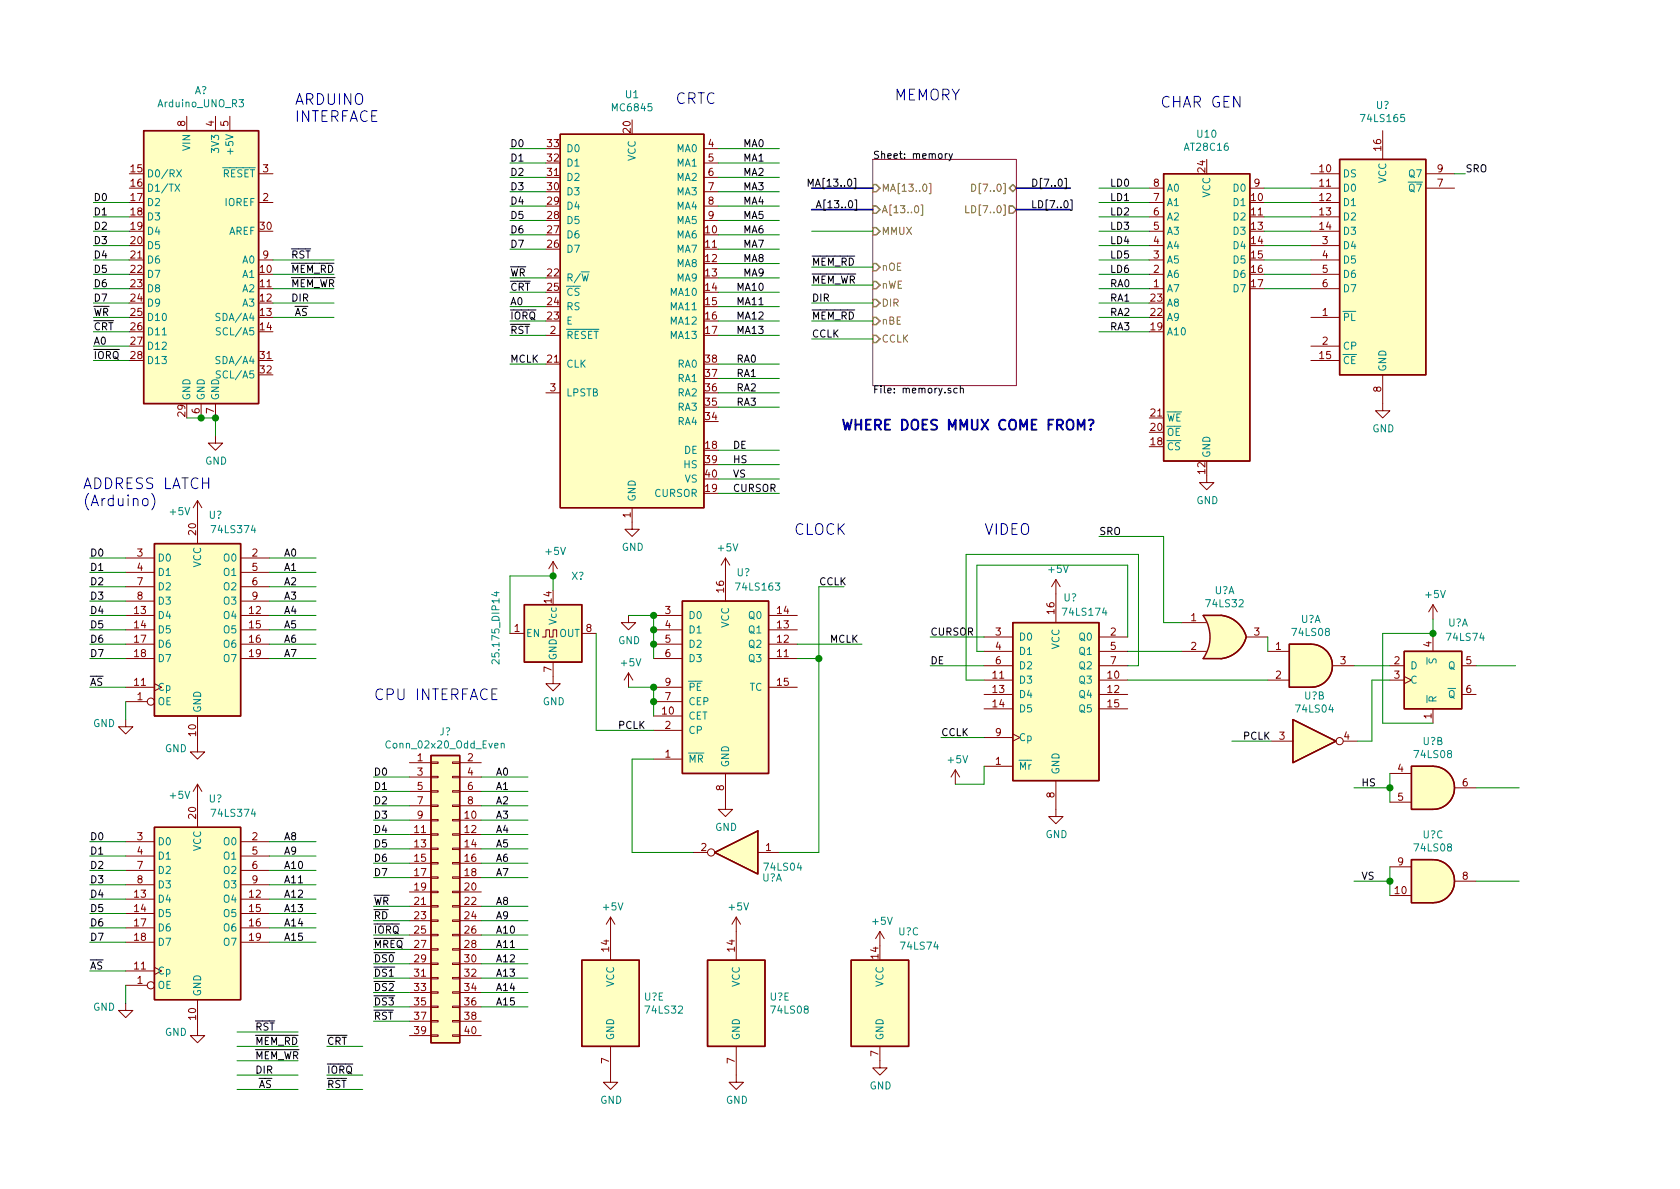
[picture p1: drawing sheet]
<svg xmlns="http://www.w3.org/2000/svg" width="297mm" height="210mm" viewBox="0 0 297 210" stroke-linecap="round" stroke-linejoin="round" font-family="sans-serif">
<path d="M154.3 28.2h25.4v40h-25.4z" fill="none" stroke="#840084" stroke-width=".18"/>
<path d="M142.9 32.9v-1.2l.4 .9 .5-.9v1.2M151.2 35.4h.3v1.8h-.3M167.1 27.2v.8M167.5 27.2l-.4 .2M167.8 27.2l.3 .8M168.4 27.2l-.4 1.1-.2 .1M188.2 31.5h.3v1.9h-.3M189.3 35.4h.3v1.8h-.3M169.2 68.7h-.3l-.3 .2 .2 .5h.4M169.8 68.8l.2-.1h.3v.8M169.8 68.2v1.3M68.6 171h1.2" fill="none" stroke="#000" stroke-width=".18"/>
<path d="M162.8 36.2h.3v1.9h-.3M164.3 32.4h.3v1.9h-.3M170.8 36.4v1.2h.6M171.8 32.6a.64 .64 0 0 1 .7 .6 .64 .64 0 0 1-.7 .6z" fill="none" stroke="#848400" stroke-width=".18"/>
<path d="M154.3 32.6h.6l.7 .7-.7 .6h-.6zM154.3 36.4h.6l.7 .7-.7 .6h-.6zM178.4 33.3l.7-.7 .6 .7-.6 .6zM178.4 36.4h.7l.6 .7-.6 .6h-.7zM154.3 40.3h.6l.7 .6-.7 .6h-.6zM154.3 46.6h.6l.7 .6-.7 .7h-.6zM154.3 49.8h.6l.7 .6-.7 .6h-.6zM154.3 53h.6l.7 .6-.7 .6h-.6zM154.3 56.1h.6l.7 .7-.7 .6h-.6zM154.3 59.3h.6l.7 .6-.7 .7h-.6z" fill="none" stroke="#848400" stroke-width=".25"/>
<g fill="none" stroke="#840000" stroke-width=".18">
<path d="M33 20.6v2.5M38.1 20.6v2.5M40.6 20.6v2.5M45.7 30.7h2.6M45.7 35.8h2.6M124.5 26.3h2.5M124.5 28.8h2.5M124.5 31.4h2.5M124.5 33.9h2.5M124.5 36.4h2.5M124.5 39h2.5M203.2 33.3h2.5"/>
<path d="M203.2 35.8h2.5M203.2 38.3h2.5M221 33.3h2.5M231.8 30.7h5.1M231.8 33.3h5.1M231.8 35.8h5.1M231.8 38.3h5.1M244.5 23.1v5.1M252.1 30.7h5.1M252.1 33.3h5.1M45.7 46h2.6M96.5 59.3h2.6"/>
<path d="M203.2 40.9h2.5M203.2 43.4h2.5M203.2 46h2.5M203.2 48.5h2.5M203.2 51h2.5M231.8 56.1h5.1M231.8 40.9h5.1M231.8 43.4h5.1M231.8 46h5.1M231.8 48.5h5.1M231.8 51h5.1M35.6 71.4v2.5"/>
<path d="M38.1 77.1v1.3h1.3l-1.3 1.2-1.3-1.2h1.3M38.1 71.4v2.5M96.5 69.5h2.6M231.8 63.7h5.1M231.8 61.2h5.1M244.5 66.3v6.3h1.2l-1.2 1.3-1.3-1.3h1.3M22.2 98.7h5.1M34.9 88.5v7.6M34.9 88.5l-.7 1.3M34.9 88.5l.8 1.3M42.5 98.7h5.1M97.8 99.3v2.5"/>
<path d="M97.8 99.3l-.8 1.3M97.8 99.3l.8 1.3M111.8 89.8v3.8h1.2l-1.2 1.3-1.3-1.3h1.3M128.3 98.7v7.6M128.3 98.7l-.8 1.2M128.3 98.7l.7 1.2M213.4 84.1v1.2h1.2l-1.2 1.3-1.3-1.3h1.3M22.2 116.5h5.1M22.2 113.9h5.1M22.2 111.4h5.1M22.2 108.8h5.1M22.2 101.2h5.1"/>
<path d="M22.2 103.8h5.1M22.2 106.3h5.1M42.5 116.5h5.1M42.5 113.9h5.1M42.5 111.4h5.1M42.5 108.8h5.1M42.5 101.2h5.1M42.5 103.8h5.1M42.5 106.3h5.1M90.2 112h2.5M95.9 112.6h.6v-1.2h.7v1.2h.6v-1.2h.6v1.2M97.8 117.1v3.8h1.3l-1.3 1.3-1.3-1.3h1.3"/>
<path d="M102.9 112h2.5M111.1 108.8v1.3h1.3l-1.3 1.3-1.2-1.3h1.2M111.1 119l-.7 1.3M111.1 119v2.5M111.1 119l.8 1.3M115.6 116.5h5M115.6 113.9h5M115.6 111.4h5M115.6 108.8h5M135.9 116.5h5.1M135.9 113.9h5.1M135.9 111.4h5.1"/>
<path d="M135.9 108.8h5.1M174 117.7h5.1M174 112.6h5.1M174 115.2h5.1M186.7 102.5l-.8 1.3M186.7 102.5v7.6M186.7 102.5l.8 1.3M194.3 117.7h5.1M194.3 112.6h5.1M194.3 115.2h5.1M208.9 115.2h4.3M208.9 110.1h4.3"/>
<path d="M220.3 112.6h3.9M224.2 115.2h3.8M235.6 117.7h3.8M245.7 117.7h2.6M248.3 119.6l1.3 .7-1.3 .6M253.4 106.9l-.8 1.3M253.4 106.9v2.6M253.4 112.6v2.6M253.4 106.9l.7 1.3M258.4 117.7h2.6M22.2 127.2v1.3h1.3l-1.3 1.3-1.2-1.3h1.2M22.2 121.5h5.1"/>
<path d="M22.2 124.1h3.8M34.9 126.6v6.4h1.3l-1.3 1.2-1.2-1.2h1.2M34.9 138.7l-.7 1.2M34.9 138.7v7.6M34.9 138.7l.8 1.2M72.4 134.9h3.8M72.4 137.4h3.8M72.4 139.9h3.8M76.2 139.8h1.3v.3h-1.3zM76.2 137.3h1.3v.2h-1.3zM76.2 134.7h1.3v.3h-1.3zM80 139.8h1.3v.3h-1.3z"/>
<path d="M80 137.3h1.3v.2h-1.3zM80 134.7h1.3v.3h-1.3zM81.3 134.9h3.8M81.3 137.4h3.8M81.3 139.9h3.8M115.6 134.2h5M115.6 126.6h5M115.6 121.5h5M115.6 129.2h5M115.6 124.1h5M128.3 136.8v6.3h1.2l-1.2 1.3-1.3-1.3h1.3M135.9 121.5h5.1"/>
<path d="M168.9 136.1l-.8 1.3M168.9 136.1v2.6M168.9 136.1l.8 1.3M174 120.3h5.1M174 122.8h5.1M174 135.5h5.1M174 125.3h5.1M174 130.4h5.1M179.1 129.8l1.2 .6-1.2 .7M186.7 138v6.4h1.3l-1.3 1.3-1.3-1.3h1.3M194.3 120.3h5.1M194.3 122.8h5.1"/>
<path d="M194.3 125.3h5.1M224.2 120.3h3.8M224.8 131.1h3.8M237.5 131.1h2.5M245.7 120.3h2.6M245.7 136.8h3.9M253.4 125.3v2.6M257.2 139.3h3.8M258.4 122.8h2.6M22.2 159h5.1M22.2 148.8h5.1M22.2 151.4h5.1"/>
<path d="M22.2 153.9h5.1M22.2 156.5h5.1M42.5 159h5.1M42.5 148.8h5.1M42.5 151.4h5.1M42.5 153.9h5.1M42.5 156.5h5.1M72.4 145h3.8M72.4 147.6h3.8M72.4 150.1h3.8M72.4 152.6h3.8M72.4 155.2h3.8"/>
<path d="M72.4 157.7h3.8M72.4 142.5h3.8M76.2 155.1h1.3v.2h-1.3zM76.2 152.5h1.3v.3h-1.3zM76.2 150h1.3v.2h-1.3zM76.2 147.4h1.3v.3h-1.3zM76.2 157.6h1.3v.3h-1.3zM76.2 144.9h1.3v.3h-1.3zM76.2 142.4h1.3v.2h-1.3zM80 155.1h1.3v.2h-1.3zM80 152.5h1.3v.3h-1.3zM80 150h1.3v.2h-1.3z"/>
<path d="M80 147.4h1.3v.3h-1.3zM80 157.6h1.3v.3h-1.3zM80 144.9h1.3v.3h-1.3zM80 142.4h1.3v.2h-1.3zM81.3 145h3.8M81.3 147.6h3.8M81.3 150.1h3.8M81.3 152.6h3.8M81.3 155.2h3.8M81.3 157.7h3.8M81.3 142.5h3.8M122.6 150.7h2.5"/>
<path d="M134 150.7h3.8M245.7 158.4h3.9M245.7 153.3h3.9M245.7 141.9h3.9M257.2 155.8h3.8M22.2 177.4v1.3h1.3l-1.3 1.3-1.2-1.3h1.2M22.2 174.2h3.8M22.2 171.7h5.1M22.2 161.5h5.1M22.2 164.1h5.1M22.2 166.6h5.1M34.9 176.8v6.3h1.3l-1.3 1.3-1.2-1.3h1.2"/>
<path d="M42.5 161.5h5.1M42.5 164.1h5.1M42.5 166.6h5.1M72.4 160.3h3.8M72.4 162.8h3.8M72.4 165.3h3.8M72.4 167.9h3.8M72.4 170.4h3.8M72.4 173h3.8M72.4 175.5h3.8M72.4 178h3.8M76.2 162.7h1.3v.2h-1.3z"/>
<path d="M76.2 165.2h1.3v.3h-1.3zM76.2 167.8h1.3v.2h-1.3zM76.2 170.3h1.3v.3h-1.3zM76.2 172.8h1.3v.3h-1.3zM76.2 175.4h1.3v.2h-1.3zM76.2 177.9h1.3v.3h-1.3zM76.2 160.1h1.3v.3h-1.3zM80 162.7h1.3v.2h-1.3zM80 165.2h1.3v.3h-1.3zM80 167.8h1.3v.2h-1.3zM80 170.3h1.3v.3h-1.3zM80 172.8h1.3v.3h-1.3z"/>
<path d="M80 175.4h1.3v.2h-1.3zM80 177.9h1.3v.3h-1.3zM80 160.1h1.3v.3h-1.3zM81.3 160.3h3.8M81.3 162.8h3.8M81.3 165.3h3.8M81.3 167.9h3.8M81.3 170.4h3.8M81.3 173h3.8M81.3 175.5h3.8M81.3 178h3.8M107.9 162.2v7.6"/>
<path d="M107.9 162.2l-.7 1.2M107.9 162.2l.8 1.2M130.2 162.2v7.6M130.2 162.2l-.8 1.2M130.2 162.2l.7 1.2M155.6 164.7v2.6M155.6 164.7l-.8 1.3M155.6 164.7l.7 1.3M72.4 180.6h3.8M72.4 183.1h3.8M76.2 180.5h1.3v.2h-1.3zM76.2 183h1.3v.3h-1.3z"/>
<path d="M80 180.5h1.3v.2h-1.3zM80 183h1.3v.3h-1.3zM81.3 180.6h3.8M81.3 183.1h3.8M107.9 185v6.4h1.3l-1.3 1.3-1.2-1.3h1.2M130.2 185v6.4h1.2l-1.2 1.3-1.3-1.3h1.3M155.6 185v3.8h1.2l-1.2 1.3-1.3-1.3h1.3"/>
<circle cx="26.7" cy="124.1" r=".63"/>
<circle cx="236.9" cy="131.1" r=".63"/>
<circle cx="125.7" cy="150.7" r=".63"/>
<circle cx="26.7" cy="174.2" r=".63"/>
</g>
<g fill="#ffffc2" stroke="#ffffc2" stroke-width=".18">
<path d="M102.9 169.8h10.1v15.2h-10.1z"/>
<path d="M99.1 23.7h25.4v66.1h-25.4z"/>
<path d="M76.2 133.6h5.1v50.8h-5.1z"/>
<path d="M236.9 28.2h15.2v38.1h-15.2z"/>
<path d="M248.3 115.2h10.1v10.1h-10.1z"/>
<path d="M179.1 110.1h15.2v27.9h-15.2z"/>
<path d="M92.7 106.9h10.2v10.2h-10.2z"/>
<path d="M120.6 106.3h15.3v30.5h-15.3z"/>
<path d="M27.3 96.1h15.2v30.5h-15.2z"/>
<path d="M27.3 146.3h15.2v30.5h-15.2z"/>
<path d="M150.5 169.8h10.2v15.2h-10.2z"/>
<path d="M253.4 152a3.8 3.8 0 0 1 3.8 3.8 3.8 3.8 0 0 1-3.8 3.8z"/>
<path d="M249.6 152h3.8v7.6h-3.8z"/>
<path d="M126.4 150.7l7.6-3.8v7.7z"/>
<path d="M205.7 30.7h15.3v50.8h-15.3z"/>
<path d="M253.4 135.5a3.8 3.8 0 0 1 3.8 3.8 3.8 3.8 0 0 1-3.8 3.8z"/>
<path d="M249.6 135.5h3.8v7.6h-3.8z"/>
<path d="M125.1 169.8h10.2v15.2h-10.2z"/>
<path d="M25.4 23.1h20.3v48.3h-20.3z"/>
<path d="M228.6 127.2l7.6 3.9-7.6 3.8z"/>
<path d="M231.8 113.9a3.8 3.8 0 0 1 3.8 3.8 3.8 3.8 0 0 1-3.8 3.8z"/>
<path d="M228 113.9h3.8v7.6h-3.8z"/>
<path d="M215.9 108.8a5.2 5.2 0 0 1 4.4 3.8l-5 1.4z"/>
<path d="M215.3 111.3l5 1.4a5.2 5.2 0 0 1-4.4 3.8z"/>
<path d="M212.7 116.5h3.2z"/>
<path d="M212.7 108.8h3.2z"/>
<path d="M212.7 108.8h3.2v7.7h-3.2a6.7 6.7 0 0 0 0-7.7z"/>
</g>
<g fill="none" stroke="#840000" stroke-width=".25">
<path d="M25.4 23.1h20.3v48.3h-20.3zM99.1 23.7h25.4v66.1h-25.4zM205.7 30.7h15.3v50.8h-15.3zM236.9 28.2h15.2v38.1h-15.2zM27.3 96.1h15.2v30.5h-15.2zM92.7 106.9h10.2v10.2h-10.2zM120.6 106.3h15.3v30.5h-15.3zM179.1 110.1h15.2v27.9h-15.2zM212.7 108.8h3.2a5.2 5.2 0 0 1 4.4 3.8M212.8 108.9a6.6 6.6 0 0 1 0 7.5M220.3 112.7a5.2 5.2 0 0 1-4.4 3.8h-3.2M228 113.9h3.8a3.8 3.8 0 0 1 3.8 3.8 3.8 3.8 0 0 1-3.8 3.8h-3.8z"/>
<path d="M248.3 115.2h10.1v10.1h-10.1zM76.2 133.6h5.1v50.8h-5.1zM228.6 127.2l7.6 3.9-7.6 3.8zM249.6 135.5h3.8a3.8 3.8 0 0 1 3.8 3.8 3.8 3.8 0 0 1-3.8 3.8h-3.8zM27.3 146.3h15.2v30.5h-15.2zM126.4 150.7l7.6-3.8v7.7zM249.6 152h3.8a3.8 3.8 0 0 1 3.8 3.8 3.8 3.8 0 0 1-3.8 3.8h-3.8zM102.9 169.8h10.1v15.2h-10.1zM125.1 169.8h10.2v15.2h-10.2zM150.5 169.8h10.2v15.2h-10.2z"/>
</g>
<g fill="none" stroke="#008484" stroke-width=".18">
<path d="M42.3 17.6h.8l-.5 .5 .4 .1 .1 .5-.3 .2-.5-.1M30.9 32.6l.9 1.2M31.2 30l.9 1.3M31.8 32.6l-.9 1.2M32.1 30l-.9 1.3M38.9 55.5l-.5-.1-.2 .1 .1 .5 .5 .2 .1 .3-.2 .2-.5-.1M39 58h-.5l-.2 .1v.3l.5 .3 .2 .3-.3 .2h-.5M102.7 48.1h1.5M38.9 63.1l-.5-.1-.2 .2 .1 .4 .5 .2 .1 .3-.2 .2h-.5M39 65.7l-.5-.1-.2 .1v.4l.5 .2 .2 .3-.3 .2h-.5M87.4 104.8h.8M87.8 104.6v.8l-.9-.3"/>
<path d="M88.2 116.7v.7l-.7-.7h-.2l-.3 .2 .1 .5M88.6 131.6l.2-.2 .3 .1 .1 .8M88.6 131.4v.9"/>
</g>
<path d="M143.5 33.3h10.8M143.5 37.1h10.8M179.7 33.3h9.5M179.7 37.1h9.5" fill="none" stroke="#000084" stroke-width=".3"/>
<g fill="none" stroke="#008400" stroke-width=".18">
<path d="M16.5 35.8h6.4M16.5 38.3h6.4M90.2 26.3h6.3M90.2 28.8h6.3M90.2 31.4h6.3M90.2 33.9h6.3M90.2 36.4h6.3M90.2 39h6.3M127 26.3h10.8M127 28.8h10.8M127 31.4h10.8M127 33.9h10.8"/>
<path d="M127 36.4h10.8M127 39h10.8M194.3 35.8h8.9M194.3 38.3h8.9M194.3 33.3h8.9M223.5 35.8h8.3M223.5 38.3h8.3M223.5 33.3h8.3M257.2 30.7h1.9M16.5 51h6.4M16.5 48.5h6.4M16.5 46h6.4"/>
<path d="M16.5 43.4h6.4M16.5 40.9h6.4M16.5 53.6h6.4M16.5 56.1h6.4M16.5 58.7h6.4M48.3 51h10.8M48.3 48.5h10.8M48.3 46h10.8M48.3 53.6h10.8M48.3 56.1h10.8M90.2 56.8h6.3M90.2 59.3h6.3"/>
<path d="M90.2 41.5h6.3M90.2 44.1h6.3M90.2 49.1h6.3M90.2 51.7h6.3M90.2 54.2h6.3M127 56.8h10.8M127 59.3h10.8M127 41.5h10.8M127 44.1h10.8M127 46.6h10.8M127 49.1h10.8M127 51.7h10.8"/>
<path d="M127 54.2h10.8M143.5 59.9h10.8M143.5 50.4h10.8M143.5 47.2h10.8M143.5 56.8h10.8M143.5 40.9h10.8M143.5 53.6h10.8M194.3 51h8.9M194.3 48.5h8.9M194.3 46h8.9M194.3 43.4h8.9M194.3 40.9h8.9"/>
<path d="M194.3 53.6h8.9M194.3 56.1h8.9M194.3 58.7h8.9M223.5 51h8.3M223.5 48.5h8.3M223.5 46h8.3M223.5 43.4h8.3M223.5 40.9h8.3M16.5 61.2h6.4M16.5 63.7h6.4M33 73.9h5.1v3.2M90.2 64.4h6.3"/>
<path d="M127 64.4h10.8M127 66.9h10.8M127 69.5h10.8M127 72h10.8M127 79.6h10.8M15.9 98.7h6.3M47.6 98.7h8.3M127 84.7h10.8M127 82.2h10.8M127 87.2h10.8M194.3 94.9h11.4v15.2h3.2M15.9 101.2h6.3"/>
<path d="M15.9 103.8h6.3M15.9 106.3h6.3M15.9 108.8h6.3M15.9 111.4h6.3M15.9 113.9h6.3M15.9 116.5h6.3M47.6 101.2h8.3M47.6 103.8h8.3M47.6 106.3h8.3M47.6 108.8h8.3M47.6 111.4h8.3M47.6 113.9h8.3"/>
<path d="M47.6 116.5h8.3M97.8 104.4v-2.6h-7.6v10.2M105.4 112v17.2h10.2M111.1 108.8h4.5v7.7M141 113.9h11.4M141 116.5h3.8M149.2 103.8h-4.4v46.9h-7M164.5 117.7h9.5M164.5 112.6h9.5M199.4 112.6v-12.7h-26.7v15.3h1.3M199.4 115.2h9.5M199.4 117.7h1.9v-19.7h-30.5v22.3h3.2"/>
<path d="M224.2 112.6v2.6M239.4 117.7h6.3M253.4 112h-8.9v15.9h8.9M253.4 109.5v3.1M261 117.7h7M15.9 121.5h6.3M22.2 124.1v3.1M66 139.9h6.4M66 137.4h6.4M85.1 139.9h8.2M85.1 137.4h8.2M111.1 121.5h4.5v5.1"/>
<path d="M115.6 134.2h-3.8v16.5h10.8M166.4 130.4h7.6M174 135.5v3.2h-5.1M199.4 120.3h24.8M217.8 131.1h7M239.4 139.3h6.3M245.7 120.3h-3.1v10.8h-2.6M245.7 136.8v5.1M261 139.3h7.6M15.9 159h6.3M15.9 153.9h6.3M15.9 148.8h6.3"/>
<path d="M15.9 151.4h6.3M15.9 156.5h6.3M47.6 159h8.3M47.6 153.9h8.3M47.6 148.8h8.3M47.6 151.4h8.3M47.6 156.5h8.3M66 152.6h6.4M66 150.1h6.4M66 155.2h6.4M66 147.6h6.4M66 145h6.4"/>
<path d="M66 142.5h6.4M85.1 152.6h8.2M85.1 150.1h8.2M85.1 155.2h8.2M85.1 147.6h8.2M85.1 145h8.2M85.1 142.5h8.2M239.4 155.8h6.3M245.7 153.3v5.1M261 155.8h7.6M15.9 171.7h6.3M15.9 161.5h6.3"/>
<path d="M15.9 164.1h6.3M15.9 166.6h6.3M22.2 174.2v3.2M47.6 161.5h8.3M47.6 164.1h8.3M47.6 166.6h8.3M66 175.5h6.4M66 178h6.4M66 165.3h6.4M66 173h6.4M66 170.4h6.4M66 167.9h6.4"/>
<path d="M66 162.8h6.4M66 160.3h6.4M85.1 175.5h8.2M85.1 178h8.2M85.1 165.3h8.2M85.1 173h8.2M85.1 170.4h8.2M85.1 167.9h8.2M85.1 162.8h8.2M85.1 160.3h8.2M41.9 192.7h10.8M41.9 190.1h10.8"/>
<path d="M41.9 185h10.8M41.9 182.5h10.8M41.9 187.6h10.8M57.8 192.7h6.3M57.8 190.1h6.3M57.8 185h6.3M66 180.6h6.4"/>
</g>
<path d="M26.8 87.2a2.16 2.16 0 0 1 0 3" fill="none" stroke="#0000c2" stroke-width=".18"/>
<path d="M192.5 74.3l.6-.1a.46 .46 0 0 1 .2 .5 .46 .46 0 0 1-.4 .4l-.1 .2M192.8 75.8v.2" fill="none" stroke="#0000c2" stroke-width=".36"/>
<g fill="#008400" stroke="#008400" stroke-width=".25">
<circle cx="35.6" cy="73.9" r=".51"/>
<circle cx="115.6" cy="113.9" r=".51"/>
<circle cx="115.6" cy="124.1" r=".51"/>
<circle cx="115.6" cy="121.5" r=".51"/>
<circle cx="115.6" cy="111.4" r=".51"/>
<circle cx="115.6" cy="108.8" r=".51"/>
<circle cx="144.8" cy="116.5" r=".51"/>
<circle cx="38.1" cy="73.9" r=".51"/>
<circle cx="97.8" cy="101.8" r=".51"/>
<circle cx="253.4" cy="112" r=".51"/>
<circle cx="245.7" cy="139.3" r=".51"/>
<circle cx="245.7" cy="155.8" r=".51"/>
</g>
<g font-size="2.7" fill="#0000c2">
<text x="158.1" y="17.8">MEMORY</text>
<text x="52.1" y="18.6">ARDUINO</text>
<text x="52.1" y="21.6">INTERFACE</text>
<text x="119.4" y="18.4">CRTC</text>
<text x="205.1" y="19">CHAR GEN</text>
<text x="14.6" y="86.5">ADDRESS LATCH</text>
<text x="14.6" y="89.5">(Arduino)</text>
<text x="140.3" y="94.6">CLOCK</text>
<text x="174" y="94.6">VIDEO</text>
<text x="66" y="123.8">CPU INTERFACE</text>
</g>
<text font-size="2.5" fill="#0000c2" x="148.6" y="76.1">WHERE DOES MMUX COME FROM?</text>
<g font-size="1.8" fill="#008484">
<text x="34.4" y="16.7">A?</text>
<text x="110.6" y="17.4">U1</text>
<text x="28.1" y="19">Arduino_UNO_R3</text>
<text x="108.4" y="19.7">MC6845</text>
<text x="240.9" y="21.6">74LS165</text>
<text x="243.3" y="19.3">U?</text>
<text x="33.7" y="26.6" transform="rotate(-90 33.7 26.6)">VIN</text>
<text x="38.7" y="26.8" transform="rotate(-90 38.7 26.8)">3V3</text>
<text x="41.3" y="26.8" transform="rotate(-90 41.3 26.8)">+5V</text>
<text x="100.1" y="29.5">D1</text>
<text x="100.1" y="26.9">D0</text>
<text x="112.4" y="28.5" transform="rotate(-90 112.4 28.5)">VCC</text>
<text x="119.7" y="26.9">MA0</text>
<text x="119.7" y="29.5">MA1</text>
<text x="209.6" y="26.7">AT28C16</text>
<text x="211.7" y="24.4">U10</text>
<text x="25.9" y="31.4">D0/RX</text>
<text x="25.9" y="33.9">D1/TX</text>
<text x="39.3" y="31.4">RESET</text>
<text x="100.1" y="34.5">D3</text>
<text x="100.1" y="32">D2</text>
<text x="119.7" y="32">MA2</text>
<text x="119.7" y="34.5">MA3</text>
<text x="206.2" y="33.9">A0</text>
<text x="214" y="35" transform="rotate(-90 214 35)">VCC</text>
<text x="218.2" y="33.9">D0</text>
<text x="237.4" y="31.4">DS</text>
<text x="237.4" y="33.9">D0</text>
<text x="245.1" y="32.4" transform="rotate(-90 245.1 32.4)">VCC</text>
<text x="249.2" y="33.9">Q7</text>
<text x="249.2" y="31.4">Q7</text>
<text x="25.9" y="36.4">D2</text>
<text x="25.9" y="39">D3</text>
<text x="25.9" y="41.5">D4</text>
<text x="39.8" y="36.4">IOREF</text>
<text x="40.4" y="41.5">AREF</text>
<text x="100.1" y="39.6">D5</text>
<text x="100.1" y="37.1">D4</text>
<text x="119.7" y="37.1">MA4</text>
<text x="119.7" y="39.6">MA5</text>
<text x="206.2" y="41.5">A3</text>
<text x="206.2" y="39">A2</text>
<text x="206.2" y="36.4">A1</text>
<text x="218.2" y="36.4">D1</text>
<text x="218.2" y="39">D2</text>
<text x="218.2" y="41.5">D3</text>
<text x="237.4" y="36.4">D1</text>
<text x="237.4" y="39">D2</text>
<text x="237.4" y="41.5">D3</text>
<text x="25.9" y="44.1">D5</text>
<text x="25.9" y="46.6">D6</text>
<text x="43" y="46.6">A0</text>
<text x="100.1" y="44.7">D7</text>
<text x="100.1" y="42.2">D6</text>
<text x="119.7" y="42.2">MA6</text>
<text x="119.7" y="44.7">MA7</text>
<text x="119.7" y="47.2">MA8</text>
<text x="206.2" y="46.6">A5</text>
<text x="206.2" y="44.1">A4</text>
<text x="218.2" y="44.1">D4</text>
<text x="218.2" y="46.6">D5</text>
<text x="237.4" y="44.1">D4</text>
<text x="237.4" y="46.6">D5</text>
<text x="25.9" y="49.1">D7</text>
<text x="25.9" y="51.7">D8</text>
<text x="43" y="49.1">A1</text>
<text x="43" y="51.7">A2</text>
<text x="100.1" y="49.8">R/W</text>
<text x="100.1" y="52.3">CS</text>
<text x="118.7" y="52.3">MA10</text>
<text x="119.7" y="49.8">MA9</text>
<text x="206.2" y="51.7">A7</text>
<text x="206.2" y="49.1">A6</text>
<text x="218.2" y="49.1">D6</text>
<text x="218.2" y="51.7">D7</text>
<text x="237.4" y="49.1">D6</text>
<text x="237.4" y="51.7">D7</text>
<text x="25.9" y="54.2">D9</text>
<text x="25.9" y="56.8">D10</text>
<text x="25.9" y="59.3">D11</text>
<text x="38.7" y="56.8">SDA/A4</text>
<text x="38.9" y="59.3">SCL/A5</text>
<text x="43" y="54.2">A3</text>
<text x="100.1" y="59.9">RESET</text>
<text x="100.1" y="57.4">E</text>
<text x="100.1" y="54.9">RS</text>
<text x="118.7" y="54.9">MA11</text>
<text x="118.7" y="57.4">MA12</text>
<text x="118.7" y="59.9">MA13</text>
<text x="206.2" y="59.3">A10</text>
<text x="206.2" y="56.8">A9</text>
<text x="206.2" y="54.2">A8</text>
<text x="237.4" y="56.8">PL</text>
<text x="25.9" y="61.8">D12</text>
<text x="25.9" y="64.4">D13</text>
<text x="38.7" y="64.4">SDA/A4</text>
<text x="100.1" y="65">CLK</text>
<text x="119.9" y="65">RA0</text>
<text x="237.4" y="64.4">CE</text>
<text x="237.4" y="61.8">CP</text>
<text x="245.1" y="65.8" transform="rotate(-90 245.1 65.8)">GND</text>
<text x="33.7" y="70.9" transform="rotate(-90 33.7 70.9)">GND</text>
<text x="36.2" y="70.9" transform="rotate(-90 36.2 70.9)">GND</text>
<text x="38.7" y="70.9" transform="rotate(-90 38.7 70.9)">GND</text>
<text x="38.9" y="66.9">SCL/A5</text>
<text x="100.1" y="70.1">LPSTB</text>
<text x="119.9" y="70.1">RA2</text>
<text x="119.9" y="67.6">RA1</text>
<text x="119.9" y="75.2">RA4</text>
<text x="119.9" y="72.6">RA3</text>
<text x="206.2" y="77.1">OE</text>
<text x="206.2" y="74.5">WE</text>
<text x="242.6" y="76.4">GND</text>
<text x="36.3" y="82.2">GND</text>
<text x="121" y="80.3">DE</text>
<text x="121" y="82.8">HS</text>
<text x="206.2" y="79.6">CS</text>
<text x="214" y="81" transform="rotate(-90 214 81)">GND</text>
<text x="112.4" y="88.8" transform="rotate(-90 112.4 88.8)">GND</text>
<text x="115.8" y="87.9">CURSOR</text>
<text x="121.1" y="85.3">VS</text>
<text x="211.5" y="89.1">GND</text>
<text x="30.1" y="91.1">+5V</text>
<text x="36.9" y="91.7">U?</text>
<text x="37.7" y="94.3">74LS374</text>
<text x="27.8" y="99.3">D0</text>
<text x="27.8" y="101.8">D1</text>
<text x="35.6" y="100.4" transform="rotate(-90 35.6 100.4)">VCC</text>
<text x="39.7" y="99.3">O0</text>
<text x="39.7" y="101.8">O1</text>
<text x="96.6" y="98.1">+5V</text>
<text x="109.9" y="97.4">GND</text>
<text x="127.1" y="97.5">+5V</text>
<text x="130.3" y="101.9">U?</text>
<text x="185.5" y="101.3">+5V</text>
<text x="27.8" y="104.4">D2</text>
<text x="27.8" y="106.9">D3</text>
<text x="39.7" y="104.4">O2</text>
<text x="39.7" y="106.9">O3</text>
<text x="101.1" y="102.5">X?</text>
<text x="130.4" y="104.4">74LS163</text>
<text x="188.1" y="106.3">U?</text>
<text x="213.4" y="107.4">74LS32</text>
<text x="214.7" y="105.1">U?A</text>
<text x="252.1" y="105.8">+5V</text>
<text x="27.8" y="109.5">D4</text>
<text x="27.8" y="112">D5</text>
<text x="39.7" y="109.5">O4</text>
<text x="39.7" y="112">O5</text>
<text x="93" y="112.6">EN</text>
<text x="98.4" y="110.3" transform="rotate(-90 98.4 110.3)">Vcc</text>
<text x="98.9" y="112.6">OUT</text>
<text x="109.3" y="113.9">GND</text>
<text x="121.7" y="109.5">D0</text>
<text x="121.7" y="112">D1</text>
<text x="128.9" y="111" transform="rotate(-90 128.9 111)">VCC</text>
<text x="132.5" y="112">Q1</text>
<text x="132.5" y="109.5">Q0</text>
<text x="180.1" y="113.3">D0</text>
<text x="188.2" y="108.9">74LS174</text>
<text x="190.9" y="113.3">Q0</text>
<text x="228.7" y="112.5">74LS08</text>
<text x="230" y="110.2">U?A</text>
<text x="256" y="113.3">74LS74</text>
<text x="256" y="110.8">U?A</text>
<text x="27.8" y="114.5">D6</text>
<text x="27.8" y="117.1">D7</text>
<text x="39.7" y="114.5">O6</text>
<text x="39.7" y="117.1">O7</text>
<text x="88.3" y="116.7" transform="rotate(-90 88.3 116.7)">25.175_DIP14</text>
<text x="98.4" y="116.8" transform="rotate(-90 98.4 116.8)">GND</text>
<text x="109.9" y="117.8">+5V</text>
<text x="121.7" y="114.5">D2</text>
<text x="121.7" y="117.1">D3</text>
<text x="132.5" y="117.1">Q3</text>
<text x="132.5" y="114.5">Q2</text>
<text x="180.1" y="115.8">D1</text>
<text x="180.1" y="118.4">D2</text>
<text x="187.3" y="114.9" transform="rotate(-90 187.3 114.9)">VCC</text>
<text x="190.9" y="115.8">Q1</text>
<text x="190.9" y="118.4">Q2</text>
<text x="249.3" y="118.4">D</text>
<text x="254" y="117.4" transform="rotate(-90 254 117.4)">S</text>
<text x="256.1" y="118.4">Q</text>
<text x="27.8" y="124.7">OE</text>
<text x="27.8" y="122.2">Cp</text>
<text x="96" y="124.7">GND</text>
<text x="121.7" y="124.7">CEP</text>
<text x="121.7" y="122.2">PE</text>
<text x="132.5" y="122.2">TC</text>
<text x="180.1" y="120.9">D3</text>
<text x="180.1" y="123.4">D4</text>
<text x="180.1" y="126">D5</text>
<text x="190.9" y="120.9">Q3</text>
<text x="190.9" y="123.4">Q4</text>
<text x="190.9" y="126">Q5</text>
<text x="230.6" y="123.7">U?B</text>
<text x="249.3" y="120.9">C</text>
<text x="254" y="124.3" transform="rotate(-90 254 124.3)">R</text>
<text x="256.1" y="123.4">Q</text>
<text x="16.5" y="128.6">GND</text>
<text x="35.6" y="126.1" transform="rotate(-90 35.6 126.1)">GND</text>
<text x="77.7" y="130">J?</text>
<text x="121.7" y="127.2">CET</text>
<text x="121.7" y="129.8">CP</text>
<text x="180.1" y="131.1">Cp</text>
<text x="229.3" y="126">74LS04</text>
<text x="251.6" y="131.7">U?B</text>
<text x="29.2" y="133">GND</text>
<text x="68.7" y="132.4">Conn_02x20_Odd_Even</text>
<text x="121.7" y="134.9">MR</text>
<text x="128.9" y="135.8" transform="rotate(-90 128.9 135.8)">GND</text>
<text x="167.7" y="135">+5V</text>
<text x="180.1" y="136.1">Mr</text>
<text x="187.3" y="137" transform="rotate(-90 187.3 137)">GND</text>
<text x="250.3" y="134.1">74LS08</text>
<text x="30.1" y="141.3">+5V</text>
<text x="36.9" y="141.9">U?</text>
<text x="27.8" y="149.5">D0</text>
<text x="37.7" y="144.4">74LS374</text>
<text x="39.7" y="149.5">O0</text>
<text x="126.4" y="146.9">GND</text>
<text x="184.9" y="148.2">GND</text>
<text x="251.6" y="148.3">U?C</text>
<text x="27.8" y="152">D1</text>
<text x="27.8" y="154.6">D2</text>
<text x="35.6" y="150.5" transform="rotate(-90 35.6 150.5)">VCC</text>
<text x="39.7" y="152">O1</text>
<text x="39.7" y="154.6">O2</text>
<text x="134.7" y="155.9">U?A</text>
<text x="135.3" y="154">74LS04</text>
<text x="250.3" y="150.6">74LS08</text>
<text x="27.8" y="159.6">D4</text>
<text x="27.8" y="157.1">D3</text>
<text x="39.7" y="159.6">O4</text>
<text x="39.7" y="157.1">O3</text>
<text x="106.7" y="161">+5V</text>
<text x="129" y="161">+5V</text>
<text x="27.8" y="162.2">D5</text>
<text x="27.8" y="164.7">D6</text>
<text x="27.8" y="167.3">D7</text>
<text x="39.7" y="162.2">O5</text>
<text x="39.7" y="164.7">O6</text>
<text x="39.7" y="167.3">O7</text>
<text x="154.4" y="163.5">+5V</text>
<text x="158.9" y="165.4">U?C</text>
<text x="159.5" y="167.9">74LS74</text>
<text x="27.8" y="172.3">Cp</text>
<text x="16.5" y="178.7">GND</text>
<text x="27.8" y="174.9">OE</text>
<text x="35.6" y="176.3" transform="rotate(-90 35.6 176.3)">GND</text>
<text x="108.6" y="174.5" transform="rotate(-90 108.6 174.5)">VCC</text>
<text x="113.9" y="176.9">U?E</text>
<text x="114.3" y="179.2">74LS32</text>
<text x="130.8" y="174.5" transform="rotate(-90 130.8 174.5)">VCC</text>
<text x="136.1" y="176.9">U?E</text>
<text x="136.5" y="179.2">74LS08</text>
<text x="156.2" y="174.5" transform="rotate(-90 156.2 174.5)">VCC</text>
<text x="29.2" y="183.2">GND</text>
<text x="108.6" y="184" transform="rotate(-90 108.6 184)">GND</text>
<text x="130.8" y="184" transform="rotate(-90 130.8 184)">GND</text>
<text x="156.2" y="184" transform="rotate(-90 156.2 184)">GND</text>
<text x="106.1" y="195.2">GND</text>
<text x="128.3" y="195.2">GND</text>
<text x="153.7" y="192.7">GND</text>
</g>
<g font-size="1.8" fill="#840000">
<text x="32.8" y="22.3" transform="rotate(-90 32.8 22.3)">8</text>
<text x="37.8" y="22.3" transform="rotate(-90 37.8 22.3)">4</text>
<text x="40.4" y="22.3" transform="rotate(-90 40.4 22.3)">5</text>
<text x="111.5" y="23.4" transform="rotate(-90 111.5 23.4)">20</text>
<text x="96.8" y="28.6">32</text>
<text x="96.8" y="26">33</text>
<text x="125.2" y="26">4</text>
<text x="125.2" y="28.6">5</text>
<text x="244.2" y="26.6" transform="rotate(-90 244.2 26.6)">16</text>
<text x="23.2" y="30.5">15</text>
<text x="23.2" y="33">16</text>
<text x="23.2" y="35.6">17</text>
<text x="46.5" y="35.6">2</text>
<text x="46.5" y="30.5">3</text>
<text x="96.8" y="33.6">30</text>
<text x="96.8" y="31.1">31</text>
<text x="125.2" y="31.1">6</text>
<text x="125.2" y="33.6">7</text>
<text x="204" y="35.6">7</text>
<text x="204" y="33">8</text>
<text x="213.1" y="30.4" transform="rotate(-90 213.1 30.4)">24</text>
<text x="221.3" y="35.6">10</text>
<text x="221.8" y="33">9</text>
<text x="233.3" y="30.5">10</text>
<text x="233.3" y="33">11</text>
<text x="233.3" y="35.6">12</text>
<text x="254.2" y="33">7</text>
<text x="254.2" y="30.5">9</text>
<text x="23.2" y="38.1">18</text>
<text x="23.2" y="40.6">19</text>
<text x="46" y="40.6">30</text>
<text x="96.8" y="41.3">27</text>
<text x="96.8" y="38.7">28</text>
<text x="96.8" y="36.2">29</text>
<text x="124.8" y="41.3">10</text>
<text x="125.2" y="36.2">8</text>
<text x="125.2" y="38.7">9</text>
<text x="204" y="40.6">5</text>
<text x="204" y="38.1">6</text>
<text x="221.3" y="38.1">11</text>
<text x="221.3" y="40.6">13</text>
<text x="233.3" y="38.1">13</text>
<text x="233.3" y="40.6">14</text>
<text x="23.2" y="43.2">20</text>
<text x="23.2" y="45.7">21</text>
<text x="46.5" y="45.7">9</text>
<text x="96.8" y="43.8">26</text>
<text x="124.8" y="43.8">11</text>
<text x="124.8" y="46.3">12</text>
<text x="204" y="45.7">3</text>
<text x="204" y="43.2">4</text>
<text x="221.3" y="43.2">14</text>
<text x="221.3" y="45.7">15</text>
<text x="233.8" y="43.2">3</text>
<text x="233.8" y="45.7">4</text>
<text x="23.2" y="48.3">22</text>
<text x="23.2" y="50.8">23</text>
<text x="23.2" y="53.3">24</text>
<text x="46" y="48.3">10</text>
<text x="46" y="50.8">11</text>
<text x="46" y="53.3">12</text>
<text x="96.8" y="48.9">22</text>
<text x="96.8" y="54">24</text>
<text x="96.8" y="51.4">25</text>
<text x="124.8" y="48.9">13</text>
<text x="124.8" y="51.4">14</text>
<text x="124.8" y="54">15</text>
<text x="203.5" y="53.3">23</text>
<text x="204" y="50.8">1</text>
<text x="204" y="48.3">2</text>
<text x="221.3" y="48.3">16</text>
<text x="221.3" y="50.8">17</text>
<text x="233.8" y="48.3">5</text>
<text x="233.8" y="50.8">6</text>
<text x="23.2" y="55.9">25</text>
<text x="23.2" y="58.4">26</text>
<text x="46" y="55.9">13</text>
<text x="46" y="58.4">14</text>
<text x="96.8" y="56.5">23</text>
<text x="97.3" y="59">2</text>
<text x="124.8" y="56.5">16</text>
<text x="124.8" y="59">17</text>
<text x="203.5" y="58.4">19</text>
<text x="203.5" y="55.9">22</text>
<text x="233.8" y="55.9">1</text>
<text x="23.2" y="61">27</text>
<text x="23.2" y="63.5">28</text>
<text x="46" y="63.5">31</text>
<text x="96.8" y="64.1">21</text>
<text x="124.8" y="64.1">38</text>
<text x="233.3" y="63.5">15</text>
<text x="233.8" y="61">2</text>
<text x="46" y="66">32</text>
<text x="97.3" y="69.2">3</text>
<text x="124.8" y="71.7">35</text>
<text x="124.8" y="69.2">36</text>
<text x="124.8" y="66.7">37</text>
<text x="244.2" y="69.3" transform="rotate(-90 244.2 69.3)">8</text>
<text x="32.8" y="73.6" transform="rotate(-90 32.8 73.6)">29</text>
<text x="35.3" y="73.1" transform="rotate(-90 35.3 73.1)">6</text>
<text x="37.8" y="73.1" transform="rotate(-90 37.8 73.1)">7</text>
<text x="124.8" y="74.3">34</text>
<text x="203.5" y="76.2">20</text>
<text x="203.5" y="73.7">21</text>
<text x="124.8" y="79.4">18</text>
<text x="124.8" y="81.9">39</text>
<text x="203.5" y="78.7">18</text>
<text x="213.1" y="83.8" transform="rotate(-90 213.1 83.8)">12</text>
<text x="124.8" y="87">19</text>
<text x="124.8" y="84.4">40</text>
<text x="34.7" y="94.6" transform="rotate(-90 34.7 94.6)">20</text>
<text x="111.5" y="91.5" transform="rotate(-90 111.5 91.5)">1</text>
<text x="24.3" y="98.4">3</text>
<text x="24.3" y="101">4</text>
<text x="44.6" y="98.4">2</text>
<text x="44.6" y="101">5</text>
<text x="24.3" y="103.5">7</text>
<text x="24.3" y="106">8</text>
<text x="44.6" y="103.5">6</text>
<text x="44.6" y="106">9</text>
<text x="97.5" y="106.6" transform="rotate(-90 97.5 106.6)">14</text>
<text x="128" y="104.7" transform="rotate(-90 128 104.7)">16</text>
<text x="23.8" y="108.6">13</text>
<text x="23.8" y="111.1">14</text>
<text x="23.8" y="113.7">17</text>
<text x="44.1" y="108.6">12</text>
<text x="44.1" y="111.1">15</text>
<text x="44.1" y="113.7">16</text>
<text x="91" y="111.8">1</text>
<text x="103.7" y="111.8">8</text>
<text x="117.6" y="108.6">3</text>
<text x="117.6" y="111.1">4</text>
<text x="117.6" y="113.7">5</text>
<text x="137.5" y="113.7">12</text>
<text x="137.5" y="111.1">13</text>
<text x="137.5" y="108.6">14</text>
<text x="176" y="112.4">3</text>
<text x="186.4" y="108.5" transform="rotate(-90 186.4 108.5)">16</text>
<text x="196.4" y="112.4">2</text>
<text x="210.6" y="109.8">1</text>
<text x="221.8" y="112.4">3</text>
<text x="23.8" y="116.2">18</text>
<text x="44.1" y="116.2">19</text>
<text x="97.5" y="118.8" transform="rotate(-90 97.5 118.8)">7</text>
<text x="117.6" y="116.2">6</text>
<text x="137.5" y="116.2">11</text>
<text x="176" y="114.9">4</text>
<text x="176" y="117.5">6</text>
<text x="196.4" y="114.9">5</text>
<text x="196.4" y="117.5">7</text>
<text x="210.6" y="114.9">2</text>
<text x="225.6" y="114.9">1</text>
<text x="237" y="117.5">3</text>
<text x="246.5" y="117.5">2</text>
<text x="253.1" y="114.4" transform="rotate(-90 253.1 114.4)">4</text>
<text x="259.2" y="117.5">5</text>
<text x="23.8" y="121.3">11</text>
<text x="24.3" y="123.8">1</text>
<text x="117.6" y="123.8">7</text>
<text x="117.6" y="121.3">9</text>
<text x="137.5" y="121.3">15</text>
<text x="175.6" y="120">11</text>
<text x="175.6" y="122.5">13</text>
<text x="175.6" y="125.1">14</text>
<text x="195.9" y="120">10</text>
<text x="195.9" y="122.5">12</text>
<text x="195.9" y="125.1">15</text>
<text x="225.6" y="120">2</text>
<text x="246.5" y="120">3</text>
<text x="259.2" y="122.5">6</text>
<text x="34.7" y="130.1" transform="rotate(-90 34.7 130.1)">10</text>
<text x="117.1" y="126.4">10</text>
<text x="117.6" y="128.9">2</text>
<text x="176" y="130.2">9</text>
<text x="226.2" y="130.8">3</text>
<text x="237.6" y="130.8">4</text>
<text x="253.1" y="127.1" transform="rotate(-90 253.1 127.1)">1</text>
<text x="73.8" y="134.6">1</text>
<text x="73.8" y="137.2">3</text>
<text x="82.7" y="134.6">2</text>
<text x="82.7" y="137.2">4</text>
<text x="117.6" y="134">1</text>
<text x="176" y="135.2">1</text>
<text x="247.2" y="136.5">4</text>
<text x="73.8" y="139.7">5</text>
<text x="73.8" y="142.2">7</text>
<text x="82.7" y="139.7">6</text>
<text x="82.7" y="142.2">8</text>
<text x="128" y="139.8" transform="rotate(-90 128 139.8)">8</text>
<text x="186.4" y="141.1" transform="rotate(-90 186.4 141.1)">8</text>
<text x="247.2" y="141.6">5</text>
<text x="258.6" y="139.1">6</text>
<text x="24.3" y="148.6">3</text>
<text x="34.7" y="144.7" transform="rotate(-90 34.7 144.7)">20</text>
<text x="44.6" y="148.6">2</text>
<text x="73.3" y="147.3">11</text>
<text x="73.3" y="149.9">13</text>
<text x="73.8" y="144.8">9</text>
<text x="82.2" y="144.8">10</text>
<text x="82.2" y="147.3">12</text>
<text x="82.2" y="149.9">14</text>
<text x="24.3" y="151.1">4</text>
<text x="24.3" y="153.7">7</text>
<text x="44.6" y="151.1">5</text>
<text x="44.6" y="153.7">6</text>
<text x="73.3" y="152.4">15</text>
<text x="73.3" y="154.9">17</text>
<text x="82.2" y="152.4">16</text>
<text x="82.2" y="154.9">18</text>
<text x="124" y="150.5">2</text>
<text x="135.4" y="150.5">1</text>
<text x="247.2" y="153">9</text>
<text x="258.6" y="155.6">8</text>
<text x="23.8" y="158.7">13</text>
<text x="23.8" y="161.3">14</text>
<text x="24.3" y="156.2">8</text>
<text x="44.1" y="158.7">12</text>
<text x="44.1" y="161.3">15</text>
<text x="44.6" y="156.2">9</text>
<text x="73.3" y="157.5">19</text>
<text x="73.3" y="160">21</text>
<text x="82.2" y="157.5">20</text>
<text x="82.2" y="160">22</text>
<text x="246.7" y="158.1">10</text>
<text x="23.8" y="163.8">17</text>
<text x="23.8" y="166.4">18</text>
<text x="44.1" y="163.8">16</text>
<text x="44.1" y="166.4">19</text>
<text x="73.3" y="162.6">23</text>
<text x="73.3" y="165.1">25</text>
<text x="73.3" y="167.6">27</text>
<text x="82.2" y="162.6">24</text>
<text x="82.2" y="165.1">26</text>
<text x="82.2" y="167.6">28</text>
<text x="23.8" y="171.4">11</text>
<text x="24.3" y="174">1</text>
<text x="73.3" y="170.2">29</text>
<text x="73.3" y="172.7">31</text>
<text x="82.2" y="170.2">30</text>
<text x="82.2" y="172.7">32</text>
<text x="107.7" y="168.2" transform="rotate(-90 107.7 168.2)">14</text>
<text x="129.9" y="168.2" transform="rotate(-90 129.9 168.2)">14</text>
<text x="155.3" y="169.5" transform="rotate(-90 155.3 169.5)">14</text>
<text x="73.3" y="175.3">33</text>
<text x="73.3" y="177.8">35</text>
<text x="82.2" y="175.3">34</text>
<text x="82.2" y="177.8">36</text>
<text x="34.7" y="180.3" transform="rotate(-90 34.7 180.3)">10</text>
<text x="73.3" y="180.3">37</text>
<text x="73.3" y="182.9">39</text>
<text x="82.2" y="180.3">38</text>
<text x="82.2" y="182.9">40</text>
<text x="107.7" y="188.1" transform="rotate(-90 107.7 188.1)">7</text>
<text x="129.9" y="188.1" transform="rotate(-90 129.9 188.1)">7</text>
<text x="155.3" y="186.8" transform="rotate(-90 155.3 186.8)">7</text>
</g>
<g font-size="1.8">
<text x="90.2" y="28.6">D1</text>
<text x="90.2" y="26">D0</text>
<text x="131.5" y="26">MA0</text>
<text x="131.5" y="28.6">MA1</text>
<text x="154.3" y="28.1">Sheet: memory</text>
<text x="16.5" y="35.6">D0</text>
<text x="90.2" y="33.6">D3</text>
<text x="90.2" y="31.1">D2</text>
<text x="131.5" y="31.1">MA2</text>
<text x="131.5" y="33.6">MA3</text>
<text x="143.9" y="33">MA[13..0]</text>
<text x="182.2" y="33">D[7..0]</text>
<text x="196.2" y="33">LD0</text>
<text x="196.2" y="35.6">LD1</text>
<text x="259.1" y="30.5">SRO</text>
<text x="16.5" y="38.1">D1</text>
<text x="16.5" y="40.6">D2</text>
<text x="90.2" y="41.3">D6</text>
<text x="90.2" y="38.7">D5</text>
<text x="90.2" y="36.2">D4</text>
<text x="131.5" y="41.3">MA6</text>
<text x="131.5" y="36.2">MA4</text>
<text x="131.5" y="38.7">MA5</text>
<text x="144.1" y="36.8">A[13..0]</text>
<text x="182.2" y="36.8">LD[7..0]</text>
<text x="196.2" y="38.1">LD2</text>
<text x="196.2" y="40.6">LD3</text>
<text x="16.5" y="45.7">D4</text>
<text x="16.5" y="43.2">D3</text>
<text x="51.4" y="45.7">RST</text>
<text x="90.2" y="43.8">D7</text>
<text x="131.5" y="46.3">MA8</text>
<text x="131.5" y="43.8">MA7</text>
<text x="143.5" y="47">MEM_RD</text>
<text x="196.2" y="43.2">LD4</text>
<text x="196.2" y="45.7">LD5</text>
<text x="16.5" y="48.3">D5</text>
<text x="16.5" y="50.8">D6</text>
<text x="16.5" y="53.3">D7</text>
<text x="51.4" y="50.8">MEM_WR</text>
<text x="51.4" y="48.3">MEM_RD</text>
<text x="51.4" y="53.3">DIR</text>
<text x="90.2" y="54">A0</text>
<text x="90.2" y="51.4">CRT</text>
<text x="90.2" y="48.9">WR</text>
<text x="130.5" y="54">MA11</text>
<text x="130.5" y="51.4">MA10</text>
<text x="131.5" y="48.9">MA9</text>
<text x="143.5" y="50.2">MEM_WR</text>
<text x="143.5" y="53.3">DIR</text>
<text x="196.2" y="48.3">LD6</text>
<text x="196.2" y="50.8">RA0</text>
<text x="196.2" y="53.3">RA1</text>
<text x="16.5" y="58.4">CRT</text>
<text x="16.5" y="55.9">WR</text>
<text x="52.1" y="55.9">AS</text>
<text x="90.2" y="56.5">IORQ</text>
<text x="90.2" y="59">RST</text>
<text x="130.5" y="59">MA13</text>
<text x="130.5" y="56.5">MA12</text>
<text x="143.5" y="59.7">CCLK</text>
<text x="143.5" y="56.5">MEM_RD</text>
<text x="196.2" y="55.9">RA2</text>
<text x="196.2" y="58.4">RA3</text>
<text x="16.5" y="61">A0</text>
<text x="16.5" y="63.5">IORQ</text>
<text x="90.2" y="64.1">MCLK</text>
<text x="130.2" y="64.1">RA0</text>
<text x="130.2" y="71.7">RA3</text>
<text x="130.2" y="69.2">RA2</text>
<text x="130.2" y="66.7">RA1</text>
<text x="154.3" y="69.6">File: memory.sch</text>
<text x="129.5" y="81.9">HS</text>
<text x="129.5" y="79.4">DE</text>
<text x="129.5" y="87">CURSOR</text>
<text x="129.5" y="84.4">VS</text>
<text x="194.3" y="94.6">SRO</text>
<text x="15.9" y="101">D1</text>
<text x="15.9" y="98.4">D0</text>
<text x="50.2" y="98.4">A0</text>
<text x="50.2" y="101">A1</text>
<text x="15.9" y="106">D3</text>
<text x="15.9" y="103.5">D2</text>
<text x="50.2" y="103.5">A2</text>
<text x="50.2" y="106">A3</text>
<text x="144.8" y="103.5">CCLK</text>
<text x="15.9" y="111.1">D5</text>
<text x="15.9" y="108.6">D4</text>
<text x="15.9" y="113.7">D6</text>
<text x="50.2" y="108.6">A4</text>
<text x="50.2" y="111.1">A5</text>
<text x="50.2" y="113.7">A6</text>
<text x="146.7" y="113.7">MCLK</text>
<text x="164.5" y="112.4">CURSOR</text>
<text x="15.9" y="116.2">D7</text>
<text x="50.2" y="116.2">A7</text>
<text x="164.5" y="117.5">DE</text>
<text x="15.9" y="121.3">AS</text>
<text x="109.2" y="128.9">PCLK</text>
<text x="166.4" y="130.2">CCLK</text>
<text x="219.7" y="130.8">PCLK</text>
<text x="66" y="137.2">D0</text>
<text x="87.6" y="137.2">A0</text>
<text x="66" y="139.7">D1</text>
<text x="66" y="142.2">D2</text>
<text x="87.6" y="142.2">A2</text>
<text x="87.6" y="139.7">A1</text>
<text x="240.7" y="139.1">HS</text>
<text x="15.9" y="148.6">D0</text>
<text x="50.2" y="148.6">A8</text>
<text x="66" y="144.8">D3</text>
<text x="66" y="147.3">D4</text>
<text x="66" y="149.9">D5</text>
<text x="87.6" y="147.3">A4</text>
<text x="87.6" y="149.9">A5</text>
<text x="87.6" y="144.8">A3</text>
<text x="15.9" y="153.7">D2</text>
<text x="15.9" y="151.1">D1</text>
<text x="50.2" y="153.7">A10</text>
<text x="50.2" y="151.1">A9</text>
<text x="66" y="152.4">D6</text>
<text x="66" y="154.9">D7</text>
<text x="87.6" y="152.4">A6</text>
<text x="87.6" y="154.9">A7</text>
<text x="240.7" y="155.6">VS</text>
<text x="15.9" y="161.3">D5</text>
<text x="15.9" y="158.7">D4</text>
<text x="15.9" y="156.2">D3</text>
<text x="50.2" y="161.3">A13</text>
<text x="50.2" y="158.7">A12</text>
<text x="50.2" y="156.2">A11</text>
<text x="66" y="160">WR</text>
<text x="87.6" y="160">A8</text>
<text x="15.9" y="166.4">D7</text>
<text x="15.9" y="163.8">D6</text>
<text x="50.2" y="166.4">A15</text>
<text x="50.2" y="163.8">A14</text>
<text x="66" y="167.6">MREQ</text>
<text x="66" y="165.1">IORQ</text>
<text x="66" y="162.6">RD</text>
<text x="87.6" y="165.1">A10</text>
<text x="87.6" y="167.6">A11</text>
<text x="87.6" y="162.6">A9</text>
<text x="15.9" y="171.4">AS</text>
<text x="66" y="170.2">DS0</text>
<text x="66" y="172.7">DS1</text>
<text x="87.6" y="170.2">A12</text>
<text x="87.6" y="172.7">A13</text>
<text x="66" y="175.3">DS2</text>
<text x="66" y="177.8">DS3</text>
<text x="87.6" y="175.3">A14</text>
<text x="87.6" y="177.8">A15</text>
<text x="45.1" y="182.2">RST</text>
<text x="45.1" y="184.8">MEM_RD</text>
<text x="57.8" y="184.8">CRT</text>
<text x="66" y="180.3">RST</text>
<text x="45.1" y="187.3">MEM_WR</text>
<text x="45.1" y="189.9">DIR</text>
<text x="57.8" y="189.9">IORQ</text>
<text x="45.7" y="192.4">AS</text>
<text x="57.8" y="192.4">RST</text>
</g>
<g font-size="1.8" fill="#848400">
<text x="155.8" y="33.9">MA[13..0]</text>
<text x="172.8" y="33.9">D[7..0]</text>
<text x="155.8" y="37.7">A[13..0]</text>
<text x="155.8" y="41.5">MMUX</text>
<text x="171.7" y="37.7">LD[7..0]</text>
<text x="155.8" y="47.9">nOE</text>
<text x="155.8" y="51">nWE</text>
<text x="155.8" y="54.2">DIR</text>
<text x="155.8" y="57.4">nBE</text>
<text x="155.8" y="60.6">CCLK</text>
</g>
</svg>
